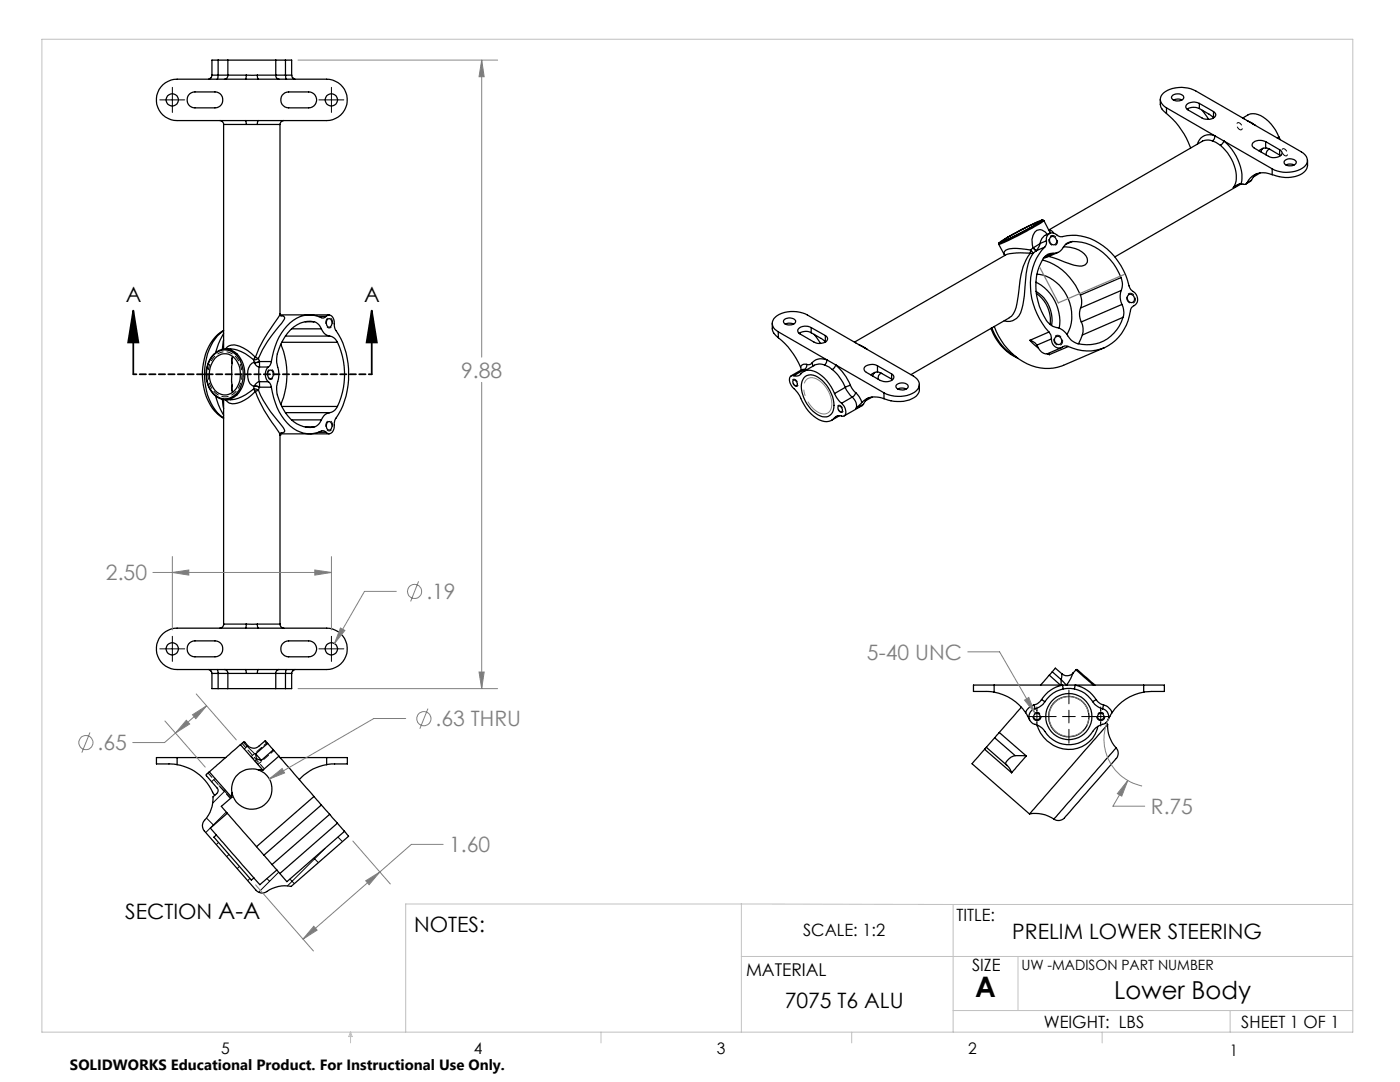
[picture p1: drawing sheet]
<svg xmlns="http://www.w3.org/2000/svg" width="279mm" height="216mm" viewBox="0 0 279 216" stroke-linecap="round" stroke-linejoin="round" font-family="sans-serif">
<g fill="none" stroke="#c0c0c0" stroke-width=".2">
<path d="M8.4 7.8h261.6v198.2h-261.6zM148 180.4v25.6M148 180.4h-67v25.6M148 190.9h122M148 180.4l42.2 .1M190.2 180.5v25.5M190.2 180.5h79.8M203.2 190.9v10.7M70 206v2.1M70 206l.3 .8h-.7zM119.9 206v2.1M170 206v2.1"/>
<path d="M190.2 201.6h79.8M220 206v2.1M245.5 201.6v4.4"/>
</g>
<g fill="none" stroke="#000" stroke-width=".25">
<path d="M32.5 16.9a4.4 4.4 0 0 1 2.8-1.1h29.9a4.1 4.1 0 0 1 4.1 4.1 4.1 4.1 0 0 1-4.1 4.2h-29.9a4.1 4.1 0 0 1-3.8-2.7 4.1 4.1 0 0 1 1-4.5zM37.9 18.7l.6-.3 .4-.1h4a1.59 1.59 0 0 1 1.6 1.6 1.59 1.59 0 0 1-1.6 1.6h-4a1.6 1.6 0 0 1-1.5-1 1.6 1.6 0 0 1 .5-1.8zM42.1 15.5l-.5 .3M42.3 15l-.2 .5M42.3 15h1.2M43.5 15h2M43.5 15l-.2 .8M43.5 12h2M43.5 12h-1.2v3M43.5 12v3M45.5 15h3.6M45.5 15a.73 .73 0 0 1-.7 .8"/>
<path d="M45.5 12h9.5M45.5 12v3M49.1 15h2.3M49.1 15l-.1 .8M51.4 15h3.6M51.4 15l.1 .8M55 15a.73 .73 0 0 0 .7 .8M55 15h2M55 12h2M55 12v3M56.6 18.7l1-.4h4a1.59 1.59 0 0 1 1.6 1.6 1.59 1.59 0 0 1-1.6 1.6h-4a1.58 1.58 0 0 1-1.5-1 1.58 1.58 0 0 1 .5-1.8zM57 15l.2 .8"/>
<path d="M57 12h1.2v3M57 15h1.2M57 12v3M58.2 15l.2 .5M58.4 15.5l.5 .3M231.6 19.8a2.52 2.52 0 0 0 1.2 2.8M234 19a1.58 1.58 0 0 1 2.2 .3 .88 .88 0 0 1-1.1 .8h-.6a.6 .6 0 0 1-.6-.4 .6 .6 0 0 1 .1-.7zM234.2 20l.9-.2 .8 .2M43.9 24.1a.78 .78 0 0 1 .7 .7M44.6 24.8h4.5M44.6 24.8v44.8M49 24.1l.1 .7"/>
<path d="M49.1 24.8h2.3M51.4 24.8h4.5M51.5 24.1l-.1 .7M55.9 24.8l-.1 37.8M56.7 24.1a.78 .78 0 0 0-.8 .7M232.8 21.5a1.73 1.73 0 0 1-.6-2.9 6.2 6.2 0 0 1 6.4-.5l21.1 12.2a1.82 1.82 0 0 1 1.2 1.8 1.82 1.82 0 0 1-1.4 1.7 6.3 6.3 0 0 1-5.6-.1M232.8 22.6a16.6 16.6 0 0 1 4.8 6.9M232.8 21.5l9.6 5.6M232.8 21.5v1.1M239.4 20.6a2.11 2.11 0 0 0-2.7 .5 .71 .71 0 0 0 .4 .8l2.8 1.7a2.11 2.11 0 0 0 2.7-.5 .71 .71 0 0 0-.4-.8M239.4 21.7l1.9 1.1 .9 .7v-1.2M239.4 21.7a2.39 2.39 0 0 0-2.5 .1"/>
<path d="M239.4 20.6l2.8 1.7M239.4 20.6v1.1M239.9 22l1.3 1.8M242 28.1l1.6 .9M242 28.1a2.45 2.45 0 0 0-2 .1l-30.7 17.7M242.4 27.1a1.03 1.03 0 0 1-.4 1M242.4 27.1a2.46 2.46 0 0 0-3.4 1.7M242.4 27.1l1.8 1M243.6 29a8.1 8.1 0 0 1 3 7.6l-.5 .8M244.2 28.1a9.9 9.9 0 0 1 3.6 8l-.1 .6M244.2 28.1l-.1 .4-.5 .5M244.2 28.1l9.7 5.6"/>
<path d="M247.4 36.7l-1.3 .7M247.7 36.7l-1 .3-.6 .4M247.7 36.7l-25.2 14.6M248 23.6a3.2 3.2 0 0 1 4.7 .2l1.4 1.6 1.1 1.9M248.9 36.5a1.24 1.24 0 0 1-1.2 .2M248.9 24.1l1.7 .9M249.8 35.9l-1.2 .8M249.8 35.9l-.9 .6M250.8 34.7l-1 1.2M251.5 34.5l-1.3 .8M252.1 29.6l-.5 .7M252.6 28.3a2.11 2.11 0 0 0-2.7 .5 .67 .67 0 0 0 .4 .8l2.9 1.6a2.11 2.11 0 0 0 2.6-.5 .69 .69 0 0 0-.4-.8"/>
<path d="M252.6 29.5l.9 .3 1.9 1.1M252.6 29.5a1.81 1.81 0 0 0-1.4 .6M252.6 28.3l2.8 1.6M252.6 28.3v1.2M253.3 29.7l-.4 .3-.2 .9M253.9 34.9a3.6 3.6 0 0 0-5 1.6M253.9 33.7v1.2M255.2 27.3l.3 .6M255.2 27.3l-.3 .2M255.4 29.9v1M255.4 30.9l.2 .1M256.3 32.1a1.62 1.62 0 0 1 2.4 .1 1.29 1.29 0 0 1-2.1 .7 .52 .52 0 0 1-.3-.8z"/>
<path d="M256.6 32.9l.6-.2 1.1 .2M260.9 32a2.7 2.7 0 0 1-2.5 3.2 8 8 0 0 1-4.5-.3M199.4 48.5l-.1 .2M199.5 48.3l.2-.1a48.2 48.2 0 0 1 8.4-4.3 45.8 45.8 0 0 1-8.7 4.6zM200.1 48l.7-.4a42.1 42.1 0 0 1 6.6-3.3 39.8 39.8 0 0 1-7.3 3.8zM205.6 50.5h.6M205.6 50.5a10.4 10.4 0 0 0-5 .4l-30.1 17.4M205.6 50.5a11.5 11.5 0 0 0-2.2 6.5l-.3 2.7a6.1 6.1 0 0 1-1.2 3.4l-.5 .3M205.7 49.9l-.1 .6M205.7 49.9l.5 .6M206.2 49.5l.6 .6M206.2 49.5l-.5 .4"/>
<path d="M206.2 50.5a10 10 0 0 0-1.5 5.3l-.4 4.1a6.5 6.5 0 0 1-1.4 3.6 2.42 2.42 0 0 1-2.5 .5M206.2 49.4l.6 .6M206.2 49.4v.1M206.7 56.3a8.7 8.7 0 0 1 4.7 9.2M206.8 58.1a6.7 6.7 0 0 1 3.1 6.8M206.8 50.1l-.6 .4M206.8 50v.1M206.8 58.5a6.7 6.7 0 0 1 2.8 6.3M206.9 54.7a8.1 8.1 0 0 1 7 8.2 6.6 6.6 0 0 1-1 3.8M207.6 48.6l-.2 .5-.6 .9M207.6 48.6l-1.4 .8M208 43.9l.3 .1"/>
<path d="M208 51.9a11.2 11.2 0 0 1 7.6 7M208.3 44a45.5 45.5 0 0 1-9 4.8l1.2 2.2a.75 .75 0 0 1 .5-1.2l1.9-.2 2.8 .3M208.3 44l1.2 2.2M208.5 49.3a11.8 11.8 0 0 0-1.5 13.4 14.4 14.4 0 0 0 2.3 3.6M208.5 49.3l-1.7 .7M208.8 48a1.48 1.48 0 0 1-.3 1.3M208.8 48a1.28 1.28 0 0 1 .8-1.5 1.28 1.28 0 0 1 1.6 .6l.4 .1a10.3 10.3 0 0 1 10.2 3.2 15.8 15.8 0 0 1 3.7 7.1l.1 .2a4 4 0 0 1 1.4 1.8 1.71 1.71 0 0 1-1.1 1.8l-.2 .2a10 10 0 0 1-5.3 7.9 9 9 0 0 1-7.2-.3M208.8 48l-1.2 .6M209 46.8a1.5 1.5 0 0 0-1.5-1 1.5 1.5 0 0 0-1.3 1.2l-.2 .8 .2 1.7M209.3 46a.77 .77 0 0 1 1 .5M209.5 46.2h.1M209.5 46.6l-1.2 .6-.4 .4-.3 1"/>
<path d="M209.5 46.2l.1 .4M209.6 47.4a.83 .83 0 0 1 1.2 .2 .83 .83 0 0 1-.3 1.2 .91 .91 0 0 1-.9-.4 .91 .91 0 0 1 0-1zM210.1 50.6a1.98 1.98 0 0 0-1.9 .9 11.5 11.5 0 0 0 1.3 13.2l.5 .4a4.8 4.8 0 0 1 2.7 1.3 4.1 4.1 0 0 0 4.2 2.4 7.4 7.4 0 0 0 7.2-5.5M210.1 50.6l-1.7 .7M211.1 50.4l-2.9 1.1M212.3 49.3a4.7 4.7 0 0 1 4.7 2.2 1.24 1.24 0 0 1-.3 1.3 1.24 1.24 0 0 1-1.3 .3l-1.6-.4-4.5-1.5M214 48.2a10.6 10.6 0 0 1 9.7 7.2M214 48.2a2.77 2.77 0 0 0-2.2 1.7l-.5 .4-1.2 .3M214 48.2l-1.4 .6M215.6 58.9a3.7 3.7 0 0 1 .1 2.6M223.7 55.4a3.3 3.3 0 0 1 .1 2.6M223.7 55.4l-8.1 3.5"/>
<path d="M223.8 58a3.6 3.6 0 0 0 .1 2.7M223.8 58l-8.1 3.5M225.1 58.9a.82 .82 0 0 1 1.2 .4 .82 .82 0 0 1-.5 1.1 .94 .94 0 0 1-.7-1.5zM42.8 70.6a6 6 0 0 0-.1 8.1M42.8 70.6a3.4 3.4 0 0 1 5.5 1.5 5.7 5.7 0 0 1-2 7.4 3.1 3.1 0 0 1-3.5-.7M42.8 70.7a3.1 3.1 0 0 1 5.1 1.1 6 6 0 0 1-1.2 7.1 3 3 0 0 1-4.6-1.1 5.9 5.9 0 0 1 .7-7.1zM42.9 71.5a2.67 2.67 0 0 1 4.5 .9 4.7 4.7 0 0 1-1.4 6.1 2.86 2.86 0 0 1-3.9-2 5.1 5.1 0 0 1 .8-5zM43 79.1l.6 1.6 1 2.1M44.4 79.7l.2 1.8M44.6 65.9a9.2 9.2 0 0 0-4.1 7.4 11.3 11.3 0 0 0 2.9 9.3l1.2 .9M44.6 66.5l-1 2.2-.6 1.6M44.6 67.8l-.2 1.9"/>
<path d="M44.6 66a10.1 10.1 0 0 0-3.8 8.2 11.2 11.2 0 0 0 3.1 8.7l.7 .5M44.6 79.8v44.7M45 69.6h1M45 69.6a2.19 2.19 0 0 1 2.9-.5 8.6 8.6 0 0 1 3.1 2.2M46 69.6h.3a8.1 8.1 0 0 1 4.3 2.2M46.3 71.5v1M46.3 72.5l-.1 .8 .1 3.6M46.3 76.9a1.66 1.66 0 0 0 .1 1.4M46.3 76.9v1.1M46.4 71.1a1.74 1.74 0 0 0-.1 1.4M50.6 77.6l.4 .5M50.6 77.6h.3l.7 .3"/>
<path d="M50.6 77.6a7.2 7.2 0 0 1-5.6 2.2M50.6 71.8l.1 .5M50.7 72.3a2.26 2.26 0 0 0-1.3 2.4 2.19 2.19 0 0 0 1.3 2.4M50.7 77.1h.6l.5 .2M50.7 77.1l-.1 .5M50.7 72.3l.1 .1M50.8 72.4a1.19 1.19 0 0 0 .9 .8h.1M50.8 77h.5l.5 .3M50.8 77l-.1 .1M51 71.3l-.4 .5M51 71.3l.6 .2M51 78.1a37.6 37.6 0 0 0 4.8 8.4l.1 .3"/>
<path d="M51 78.1a6.1 6.1 0 0 1-4.8 2.4 1.59 1.59 0 0 1-1.2-.7M51.6 77.9l-.6 .2M51.6 71.5l-.7 .3h-.3M51.6 77.9a28.4 28.4 0 0 0 5 7.5l.2 .6-.1 .2-.6 .2M51.6 71.5l.2 .6M51.8 72.1l-.5 .2h-.6M51.8 77.3l-.2 .6M51.8 72.1h.1M51.8 73.2l-.2 .7v1.6l.2 .7M51.8 72.1v1.1M51.8 76.2v1.1M51.8 76.2h-.1a1.27 1.27 0 0 0-.9 .8"/>
<path d="M51.8 72.1l-.5 .3h-.5M51.8 73.2h1.8M51.8 76.2h1.8M51.8 72.1h2.4M51.8 77.3h2.4M51.8 77.3h.1M53.6 76.2l.3 .4 .3 .7M53.6 73.2a2.06 2.06 0 0 0 0 3M53.7 74a.56 .56 0 0 1 .6-.1 .56 .56 0 0 1 .2 .6v.4a.56 .56 0 0 1-.4 .7 .56 .56 0 0 1-.7-.6v-.6zM54.2 77.3a11.6 11.6 0 0 0 5 8.6 6.1 6.1 0 0 0 5.3 0l.6 .4M54.2 72.1l-.3 .7-.3 .4M55.8 62.6l.3 .4"/>
<path d="M55.8 62.6v.4l-1.6 2.3a24.3 24.3 0 0 0-3.2 6M55.9 62.8h5.9M56.1 68.7a15.6 15.6 0 0 1 0 12M56.1 63a.54 .54 0 0 1 .7 .6l-1.7 2.3a22.2 22.2 0 0 0-3.5 5.6M56.2 68.3h11.1M57 67.1h8.8M58.2 65.6h5.9M60.9 64.2h1.8M61.9 62.8h3.8M62.7 64.2a6 6 0 0 0-6.3 3.7 6.5 6.5 0 0 0-1 5.4 6.1 6.1 0 0 1-.2 3.8 9.4 9.4 0 0 0 4 7.5 4.9 4.9 0 0 0 3.5 .6M62.7 64.2a2.19 2.19 0 0 1 1.4 1.4M63.6 63.1h1.5"/>
<path d="M64.1 65.6a2.11 2.11 0 0 0 1.7 1.5M65.1 63.1a.78 .78 0 0 1-1 .3 5.8 5.8 0 0 0-7.4 2.3 13.4 13.4 0 0 0-2.5 6.4M65.1 63.1a.92 .92 0 0 1 1-.2 .92 .92 0 0 1 .5 .9l.2 1.7a16.7 16.7 0 0 1 0 18.4l-.1 .3a2.7 2.7 0 0 1-.6 2.2 .79 .79 0 0 1-1-.1M65.4 63.7a.56 .56 0 0 1 .6 0 .56 .56 0 0 1 .3 .6v.3a.56 .56 0 0 1-.5 .7 .56 .56 0 0 1-.6-.6v-.6zM65.8 67.1a2.06 2.06 0 0 1 1.5 1.2M67.3 68.3a15.1 15.1 0 0 1 0 12.8M154.1 64.5a2.58 2.58 0 0 0 1.2 2.9M155.3 66.2a1.76 1.76 0 0 1-1.2-1.5 1.76 1.76 0 0 1 1-1.7 6.3 6.3 0 0 1 6-.1l21.2 12.1a1.82 1.82 0 0 1 1.2 1.9 1.82 1.82 0 0 1-1.5 1.6 6.5 6.5 0 0 1-5.6-.1M155.3 67.4a15.4 15.4 0 0 1 4.5 5.9M155.3 66.2l9.7 5.6M155.3 66.2v1.2M156.6 63.7a1.7 1.7 0 0 1 2.2 .3 1.21 1.21 0 0 1-1.8 .8 .59 .59 0 0 1-.6-.4 .59 .59 0 0 1 .2-.7z"/>
<path d="M156.7 64.7l.6-.2 1.1 .2M158.3 76l.1-.2a.74 .74 0 0 1 .6 1.2l-.5-.2-.2-.4zM158.4 75a.81 .81 0 0 0-.8 .3 .81 .81 0 0 0 0 1l.6 1 1.2 1.4a11.5 11.5 0 0 0 3.5 4.7 2.56 2.56 0 0 0 3.6 0M158.4 75a1.41 1.41 0 0 0 1.7-.7 3.1 3.1 0 0 1 3.9 .7l1.5 1.6 1 1.9M159.8 73.3l.1 .5M160.4 75.4a2.22 2.22 0 0 1 3.3 .2 6.8 6.8 0 0 1 2.6 6.3 1.88 1.88 0 0 1-3.1 .9 6.8 6.8 0 0 1-3.1-6.7zM160.5 73.7l.4 .1M160.5 73.7l-.5 .1-2.1 1.2M160.5 73.7l-2.1 1.3M161 72.7a.92 .92 0 0 0-1.2 .6M161 72.7a1.01 1.01 0 0 1-.5 1M161.9 65.4a2.07 2.07 0 0 0-2.7 .4 .74 .74 0 0 0 .5 .8l2.8 1.7a2.29 2.29 0 0 0 2.5-.3 .65 .65 0 0 0-.3-1"/>
<path d="M161.9 66.4l2 1.2 .8 .6v-1.2M161.9 66.4a2.34 2.34 0 0 0-2.4 .1M161.9 65.4l2.8 1.6M161.9 65.4v1M162 72.5a.95 .95 0 0 1-1 .2M162 72.5l.2 .6M162.5 66.7l1.3 1.8M164.5 72.8l1 .4 .6 .5M164.5 72.8l-.7-.2-1.1 .2-2.3 1.3M165 71.8v.4l-.5 .6M165 71.8a2.5 2.5 0 0 0-3 .7M165 71.8l1.8 1"/>
<path d="M166.1 73.7a9.6 9.6 0 0 1 2.6 3.6M166.5 78.5l.8 1.3 .7 .7M166.8 72.8a11.4 11.4 0 0 1 2.9 4.1M166.8 72.8l-.3 .5-.4 .4M166.8 72.8l9.6 5.6M168.7 77.3l.2 .6 1.2 1.3M168.7 77.3l-2.2 1.2M169.7 76.9l.5 .8 .6 .7M169.7 76.9l-1 .4M170.1 79.2a2.11 2.11 0 0 1 .8 2.3M170.1 79.2l-2.1 1.3M170.8 78.4a3.9 3.9 0 0 1 1.2 1.9"/>
<path d="M170.8 78.4l-.4 .6-.3 .2M171.4 68.8l1.7 .9M173.3 79.4l-1 1.2M174.1 79.2l-1.4 .8M174.6 74.3l-.4 .7M175.1 73a2.11 2.11 0 0 0-2.7 .5l.2 .6 3.1 1.8a2.11 2.11 0 0 0 2.7-.5 .67 .67 0 0 0-.5-.8M175.1 74.2l.7 .2 2.1 1.2M175.1 74.2l-.3 .1-1 .5M175.1 73l2.8 1.6M175.1 73v1.2M175.9 74.5a1.04 1.04 0 0 0-.7 1.1M176.4 79.6a3.8 3.8 0 0 0-4.4 .7"/>
<path d="M176.4 78.4v1.2M177.9 74.6v1M177.9 75.6l.2 .2M178.9 76.9a1.66 1.66 0 0 1 2.3 0 .98 .98 0 0 1-1.4 .9 .75 .75 0 0 1-.9-.9zM179.2 77.6l.6-.2 1.1 .2M183.5 76.7a2.52 2.52 0 0 1-2 3.1 7.6 7.6 0 0 1-5.1-.2M197.8 65.5a10.2 10.2 0 0 0 5.4 6M197.9 65.4a10.6 10.6 0 0 0 4.9 5.8M198.4 65.2a12.7 12.7 0 0 0 9.2 8.2 8.3 8.3 0 0 0 4.7-.5l8.1-3.5M201.5 63.4l-19.7 11.4M205.5 67.9a2.37 2.37 0 0 1 1.4 1M205.5 67.9l1.7 1.5"/>
<path d="M206.9 68.9a2.19 2.19 0 0 0 2.1 1.7M209 70.6l.4 .2M209.3 66.3a1.85 1.85 0 0 1 .5 1.3M209.3 70.5l.1 .3M209.3 66.3l-3.8 1.6M209.8 67.6a1.57 1.57 0 0 0 .8 1.7 1.57 1.57 0 0 0 1.8-.3l.8 .1M209.8 67.6l-2.9 1.3M210.6 67.3a.81 .81 0 0 1 1.2 .3 .81 .81 0 0 1-.6 1.2l-.4-.3a.88 .88 0 0 1-.2-1.2zM211.8 69.4l-2.8 1.2M213.2 69.1l-3.8 1.7M215.7 61.5a3.6 3.6 0 0 0 .1 2.7M215.8 64.2a3.6 3.6 0 0 1 .2 2.7"/>
<path d="M216 66.9l-.8 1.7M223.9 60.7a3.5 3.5 0 0 1 .2 2.6M223.9 60.7l-8.1 3.5M224.1 63.3l-8.1 3.6M55.9 86.8h.1M55.9 86.8v37.7M55.9 86.6h5.9M56.1 86.4l-.2 .4M56.2 81.1h11.1M57 82.3h8.8M58.2 83.8h5.9M60.9 85.2h1.8"/>
<path d="M61.9 86.6h3.8M63.6 86.3h1.5M64.1 83.8a2.19 2.19 0 0 1-1.4 1.4M65.4 84.2a.72 .72 0 0 1 .8 .3 .72 .72 0 0 1 0 .9 .57 .57 0 0 1-.8 .4 .57 .57 0 0 1-.3-.8zM65.8 82.3a2.11 2.11 0 0 0-1.7 1.5M67.3 81.1a2.06 2.06 0 0 1-1.5 1.2M167.3 83l-.8 .4M167.4 81a.76 .76 0 0 1 .6 1.2 .76 .76 0 0 1-.6-1.2zM167.6 82.9l-1.6 1M168 80.5a2.12 2.12 0 0 1 .6 2.4l-.4 .2a1.38 1.38 0 0 0-1.7 .3M172 80.3l-1.1 1.2M172.3 80.6l-.2 .3-3.6 2.1"/>
<path d="M172.3 80.6l-1.4 .9M32.5 126.4a4.4 4.4 0 0 1 2.8-1.1h29.9a4.1 4.1 0 0 1 4.1 4.2 4.1 4.1 0 0 1-4.1 4.1h-29.9a4.1 4.1 0 0 1-3.8-2.6 4.1 4.1 0 0 1 1-4.6zM37.9 128.3l.6-.4h.4h4a1.59 1.59 0 0 1 1.6 1.6 1.59 1.59 0 0 1-1.6 1.6h-4a1.6 1.6 0 0 1-1.5-1.1 1.6 1.6 0 0 1 .5-1.7zM41.6 133.6l.5 .3M42.1 133.9l.2 .5M42.3 134.4v3h1.2M42.3 134.4h1.2M43.3 133.6l.2 .8M43.5 134.4h2M43.5 137.4h2M43.5 134.4v3M44.6 124.5a.78 .78 0 0 1-.7 .8"/>
<path d="M44.6 124.5h4.5M44.8 133.6a.73 .73 0 0 1 .7 .8M45.5 134.4h3.6M45.5 137.4h9.5M45.5 134.4v3M49 133.6l.1 .8M49.1 134.4h2.3M49.1 124.5h2.3M49.1 124.5l-.1 .8M51.4 134.4h3.6M51.4 124.5l.1 .8M51.4 124.5h4.5"/>
<path d="M51.5 133.6l-.1 .8M55 134.4h2M55 137.4h2M55 134.4v3M55.7 133.6a.73 .73 0 0 0-.7 .8M55.9 124.5a.78 .78 0 0 0 .8 .8M56.6 128.3l1-.4h4a1.59 1.59 0 0 1 1.6 1.6 1.59 1.59 0 0 1-1.6 1.6h-4a1.58 1.58 0 0 1-1.5-1.1 1.58 1.58 0 0 1 .5-1.7zM57 134.4h1.2M57 134.4v3M57.2 133.6l-.2 .8M58.2 134.4v3h-1.2M58.4 133.9l-.2 .5"/>
<path d="M58.9 133.6l-.5 .3M198.4 138.1a9.6 9.6 0 0 1 6.3 4.1M198.4 136.7h-4.1v1.3l4.1 .1M198.4 136.7h29.8M198.4 136.7v1.4M207.9 139.6l.6 .4M207.9 139.6a2.44 2.44 0 0 1-1.5 1.1M209.4 134.7l-1.7 2M209.4 134.7l2.2 2M210 134.1l-.6 .6M210 134.1l.6-.8 1.3 1.1M210 134.1l1.8 1.5"/>
<path d="M211.8 135.6l1 1.1M211.8 135.6v1.1M211.9 134.5l-.1 1.1M212.2 137.5l-.1-.8a6.5 6.5 0 0 0-4.2 2.9M212.8 136.7h.1M214.1 134.3a1.56 1.56 0 0 1-2.2 .1M214.1 134.3l-.4 1.1-.9 1.3M214.4 137.5l.2-.8a6.6 6.6 0 0 1 4.2 2.9M214.7 133.7l.3-.1 3.5 3.1M214.7 133.7l3.5 3M214.7 133.7l-.6 .6M218.8 139.6l-.7 .4"/>
<path d="M218.8 139.6a2.44 2.44 0 0 0 1.4 1.1M228.2 136.7h4.2v1.3l-4.2 .1M228.2 138.1a9.5 9.5 0 0 0-6.3 4.1M228.2 136.7v1.4M35.3 151.2h-4.1v1.2l4.1 .2M35.3 152.6a10 10 0 0 1 7.4 5.9l.2 .2M35.3 151.2h9.7M35.3 151.2v1.4M41.8 154l-.7 .7 2.2 2.5a.77 .77 0 0 1 0 1.2l-.8 .6a7.1 7.1 0 0 1-2 5.2l-.1 .8 .4 .8 10.3 11.9a1.76 1.76 0 0 0 2.7-.1l1.2-.5 1.2-.3 1.9 .1 11.5-10-.8-1M41.8 154l4.4 5.1M46.2 159.1l-2 1.8 1.2 1.4M46.3 158.3l-.1 .8"/>
<path d="M46.3 158.3l.1 .1M46.4 158.4l-.2 .1M48 148.6l-6.2 5.4M48 148.6l4.5 5.1M51 150.4l1.1 1.3M51 150.4l.2 1 .9 .3M51.6 153.6l.9 .1M51.6 153.6a4 4 0 0 0-5.3 4.7M51.6 153.6l.2 .1M51.8 153.7a4 4 0 0 1 1.1 6.8 4 4 0 0 1-6.5-2.1M51.9 153.6l-.1 .1M53.4 148.3l1.1 1.3"/>
<path d="M53.4 148.3l-.4-.5-1.4 1.1a1.58 1.58 0 0 1-2.2-.1l-.6-.8-.8 .6M53.4 148.3l-2.4 2.1M54.5 149.6l-2.4 2.1M54.5 149.6l1.2 1.3M55.7 150.9l7 8M55.7 150.9l-3.2 2.8M55.9 151.2h9.3M62.7 158.9l1.4 1.7M62.7 158.9l-11.5 10M65.2 152.6a9 9 0 0 0-5.5 3M65.2 151.2h4.1v1.2h-3.1l-1 .2M65.2 151.2v1.4"/>
<path d="M196.5 149.5l-2.5 2.9 11.5 10M196.5 149.5l5.4 4.7M196.9 149.1l-.4 .4M196.9 149.1l3.9 3.5M198.5 147.2l-1.6 1.9M198.5 147.2l4.1 3.6M199.4 146.2l-.9 1M199.4 146.2l5.4 4.6M202.6 150.8h2.2M202.6 150.8a2.61 2.61 0 0 0-1.9 1.6l.9 1.1 .3 .7M203.8 141.1l-4.4 5.1M204.7 142.2l.8 1.5"/>
<path d="M204.8 150.8l-2.9 3.4M206.4 140.7a2.53 2.53 0 0 0-1.7 1.5M206.4 140.7l.2 .7M206.6 141.4a1.63 1.63 0 0 0-1.3 1.8 1.63 1.63 0 0 0 1.6 1.4 3.8 3.8 0 0 1 2.1 2 5.7 5.7 0 0 0 9.4-1.1l1.1-.8a1.87 1.87 0 0 0 1.8-1.9 1.59 1.59 0 0 0-1.3-1.4M207 144.7a6.3 6.3 0 0 0 5.2 4.7 6.3 6.3 0 0 0 6.3-2.9l.6-1.5M208.5 140a3.4 3.4 0 0 1-1.9 1.4M208.5 140a5.6 5.6 0 0 1 9.6 0M218.1 140a3.4 3.4 0 0 0 1.9 1.4M220.2 140.7l-.2 .7M220.2 140.7a2.53 2.53 0 0 1 1.7 1.5M220.7 144.2l.4 .3M221.1 144.5a6.5 6.5 0 0 0 1.6 4.7"/>
<path d="M221.1 144.5l-15.6 17.9M221.9 142.2l-.7 1.5M222.7 149.2a1.85 1.85 0 0 1-.4 2.7l-9.4 10.8a1.82 1.82 0 0 1-2.6 .7M222.7 149.2l-12.4 14.2M43.2 166.6l7.5 8.6M43.2 166.6l-.5 .4 7.5 8.6 .5-.4M45.4 162.3l9.8 11.3M45.4 162.3l-3.4 2.9 1.2 1.4M55.2 173.6l-3.3 2.9-1.2-1.3M64.1 160.6l1.7 1.9M64.1 160.6l-11.4 10M65.8 162.5l1.5 1.8"/>
<path d="M65.8 162.5l-11.5 10M67.3 164.3l1.5 1.6M67.3 164.3l-11.5 10M68.8 165.9l-11.5 10-2.1-2.3M205.5 162.4a6.6 6.6 0 0 1 4.8 1"/>
<circle cx="34.4" cy="19.9" r="1.23"/>
<circle cx="66.1" cy="19.9" r="1.23"/>
<circle cx="34.4" cy="129.5" r="1.23"/>
<circle cx="66.1" cy="129.5" r="1.23"/>
<circle cx="206.9" cy="143" r=".64"/>
<circle cx="213.3" cy="143" r="4.6"/>
<circle cx="213.3" cy="143" r="4"/>
<circle cx="219.7" cy="143" r=".64"/>
</g>
<g fill="none" stroke="#000" stroke-width=".2">
<path d="M31.9 19.9h5M34.4 17.4v5M63.6 19.9h5M66.1 17.4v5M31.9 129.5h5M34.4 127v5M63.6 129.5h5M66.1 127v5M213.3 137.7v2.7M42.9 155.3l-.7 .7M43.7 156.8l2.4 2.4M45 157.7l-2.6 2.6"/>
<path d="M48.5 148.1l2.6 2.6M49.4 148.8l-.6 .7M51.3 151.4l-.4 .5M52.8 147.9l.5 .5M54.5 149.6l.2 .2M205 143h5.8M206.9 141.1v3.8M212.1 143h2.5M213.3 141.7v2.6M213.3 145.5v2.8M215.9 143h5.7M219.7 141.1v3.8"/>
<path d="M41.2 163.2l1.5 1.5M42.5 160l.1 .1M43.6 168.1l-.4 .4M45.2 162l-4.1 4.1M45.7 170.5l-.4 .4M47.8 172.9l-.5 .4M49.9 175.3l-.4 .4M53.3 175.3l.5 .6M55.6 174l-4 4M57.9 175.4l.8 .9M62.7 171.2l.8 .9M64.9 169.3l-7.5 7.5"/>
<path d="M67.5 167l.8 .9"/>
</g>
<g fill="none" stroke="#808080" stroke-width=".2">
<path d="M59.5 12h39.8M96.1 12l.5 3.3h-1zM96.1 12v59.3M96.1 76.3v61.1M30.5 114.2h35.6M34.4 114.2l3.3-.5v1.1zM34.4 111.1v14.6M62.8 113.7l3.3 .5-3.3 .6zM66.1 111.1v14.6M79.1 118h-6.4l-6 10.4M83.5 116l-1.5 4M39.2 138.5l8 9.1"/>
<path d="M59.5 137.4h39.8M67.9 125.3l.9 .5-2.1 2.6zM95.6 134.1h1l-.5 3.3zM193.1 130.1h6.4l7.1 12.2M204.5 139.7l.8-.5 1.3 3.1zM18 146.2l-1.7 4M32.9 143.9l8.1 9.2M37.2 143.7l.7 .8-2.9 1.8zM38.4 142.6l2.8-1.8-2.1 2.6zM41.2 140.8l-8.4 7.4h-6.3M53.7 155.5l2.6-2.1 .5 .8zM81 143.4h-6.4l-20.9 12.1"/>
<path d="M85.4 141.4l-1.6 4M221.3 143.3a9.5 9.5 0 0 0 6.6 13.5M225.1 155.8l-1.2 3.1-.9-.5zM225.1 155.8l-3 5.1h6.4M51 176.6l11.5 13.2M70.4 167.8l7.5 8.6M73 175.8l2.8-1.8-2.1 2.5zM75.8 174l-15.3 13.4M88.4 168.5h-6.3l-6.3 5.5M62.6 184.8l.7 .8-2.8 1.8z"/>
<circle cx="82.7" cy="118" r="1.4"/>
<circle cx="17.1" cy="148.2" r="1.41"/>
<circle cx="84.6" cy="143.4" r="1.41"/>
</g>
<path d="M26.6 62l1 6.3h-2zM26.6 62v12.7M74.2 62l1 6.3h-2zM74.2 62v12.7" fill="none" stroke="#000" stroke-width=".35"/>
<path d="M165.9 79.6a5.3 5.3 0 0 0-3.9-4.2 1.85 1.85 0 0 0-1.6 2.5 5.7 5.7 0 0 0 3.8 4.7 1.74 1.74 0 0 0 1.8-2.3l-.1-.7" fill="none" stroke="#808080" stroke-width=".2" stroke-dasharray="15.2 1.3 1.3 1.3" stroke-dashoffset="7.1" stroke-linecap="butt"/>
<path d="M209.5 141.8a4 4 0 0 1 6.7-1.6 4 4 0 0 1-1.8 6.6 4 4 0 0 1-4.9-4.7v-.3" fill="none" stroke="#808080" stroke-width=".2" stroke-dasharray="15.2 1.3 1.3 1.3" stroke-dashoffset="4.7" stroke-linecap="butt"/>
<path d="M247.4 25.8a.42 .42 0 0 0 .5-.1 .42 .42 0 0 0 0-.6l-.2-.3a.48 .48 0 0 0-.7-.3 .48 .48 0 0 0-.1 .8l.5 .5M256.4 31a.42 .42 0 0 0 .6-.1 .42 .42 0 0 0-.1-.6l-.2-.3a.48 .48 0 0 0-.7-.3 .48 .48 0 0 0-.1 .8l.5 .5M209.4 48.4a.9 .9 0 0 1 .5-1.4 .9 .9 0 0 1 1.1 .9 .84 .84 0 0 1-.5 1.1 .84 .84 0 0 1-1.1-.6M225 59.9a.9 .9 0 0 1 .4-1.4 .9 .9 0 0 1 1.2 .9 .84 .84 0 0 1-.6 1.1 .84 .84 0 0 1-1-.6M158.7 77a.84 .84 0 0 1-.3-1.3 .92 .92 0 0 1 .6 1.4l-.3-.1M210.5 68.3a.9 .9 0 0 1 .4-1.4 .9 .9 0 0 1 1.1 .9 .84 .84 0 0 1-.5 1.1 .84 .84 0 0 1-1-.6M167.7 82.2a.84 .84 0 0 1-.3-1.3 .92 .92 0 0 1 .6 1.4l-.3-.1" fill="none" stroke="#000" stroke-width=".2" stroke-dasharray="1.3 .6" stroke-dashoffset=".5" stroke-linecap="butt"/>
<path d="M200.6 48l-.8 .3 1.1-.8 2.8-1.6 4-1.8-2.6 1.6-4.5 2.3" fill="none" stroke="#000" stroke-width=".2" stroke-dasharray="1.3 .6" stroke-dashoffset=".2" stroke-linecap="butt"/>
<path d="M207 143.8a.79 .79 0 0 0 .7-1.2 .79 .79 0 0 0-1.4-.1 .79 .79 0 0 0 .5 1.3h.2M207 143.8a.79 .79 0 0 1-.7-1.2 .79 .79 0 0 1 1.3-.1 .79 .79 0 0 1-.5 1.3h-.1M219.7 143.8a.79 .79 0 0 0 .7-1.2 .79 .79 0 0 0-1.3-.1 .79 .79 0 0 0 .5 1.3h.1M219.7 143.8a.79 .79 0 0 1-.7-1.2 .79 .79 0 0 1 1.3-.1 .79 .79 0 0 1-.5 1.3h-.1" fill="none" stroke="#000" stroke-width=".2" stroke-dasharray="1.3 .6" stroke-linecap="butt"/>
<path d="M44.9 79.2a4.1 4.1 0 0 1-3.4-4.7 4 4 0 0 1 3.4-4.3 4.1 4.1 0 0 1 3.4 4.6 4 4 0 0 1-3.4 4.4" fill="none" stroke="#000" stroke-width=".2" stroke-dasharray="1.3 .6" stroke-dashoffset=".6" stroke-linecap="butt"/>
<path d="M54 75.7a1.12 1.12 0 0 1-.7-1 1.12 1.12 0 0 1 .7-1.1 1.15 1.15 0 0 1 .7 1.1 1.15 1.15 0 0 1-.7 1M65.7 65.5a1.12 1.12 0 0 1-.7-1.1 1.12 1.12 0 0 1 .7-1 1.15 1.15 0 0 1 .7 1 1.15 1.15 0 0 1-.7 1.1M65.7 86a1.12 1.12 0 0 1-.7-1.1 1.12 1.12 0 0 1 .7-1 1.15 1.15 0 0 1 .7 1.1 1.15 1.15 0 0 1-.7 1" fill="none" stroke="#000" stroke-width=".2" stroke-dasharray="1.3 .6" stroke-dashoffset=".8" stroke-linecap="butt"/>
<path d="M74.2 74.7h-47.6" fill="none" stroke="#000" stroke-width=".35" stroke-dasharray="1.3 .6" stroke-dashoffset=".7"/>
<path d="M207.5 53.4l3.7 7 13.2-5.6" fill="none" stroke="#808080" stroke-width=".25"/>
<path d="M50.2 150.9l1.3 1.6" fill="none" stroke="#000" stroke-width=".2" stroke-dasharray="1.3 .6" stroke-dashoffset=".5"/>
<path d="M41.5 154.2l4.5 5.1M48.3 148.3l4.5 5.1" fill="none" stroke="#000" stroke-width=".2" stroke-dasharray="1.3 .6" stroke-dashoffset=".1"/>
<path d="M53.3 148.2l-3.1 2.7M54.7 149.7l-3.2 2.8" fill="none" stroke="#000" stroke-width=".2" stroke-dasharray="1.3 .6" stroke-dashoffset=".4"/>
<path d="M74.2 62l1 6.3h-2zM26.6 62l1 6.3h-2z" fill="#000"/>
<path d="M204.5 139.7l2.1 2.6-1.3-3.1zM225.1 155.8l-2.1 2.6 .9 .5zM96.1 12l.5 3.3h-1zM95.6 134.1h1l-.5 3.3zM67.9 125.3l-1.2 3.1 2.1-2.6zM34.4 114.2l3.3-.5v1.1zM62.8 113.7l3.3 .5-3.3 .6zM53.7 155.5l3.1-1.3-.5-.8zM37.2 143.7l.7 .8-2.9 1.8zM38.4 142.6l2.8-1.8-2.1 2.6zM62.6 184.8l.7 .8-2.8 1.8zM73 175.8l2.8-1.8-2.1 2.5z" fill="#808080"/>
<text font-size="5.6" x="194.6" y="199">A</text>
<text font-size="4.9" x="222.4" y="199.4">Lower Body</text>
<g font-size="4.2">
<text x="25.1" y="60.2">A</text>
<text x="72.7" y="60.2">A</text>
<text x="25" y="183.4">SECTION A-A</text>
<text x="82.6" y="185.9">NOTES:</text>
<text x="202" y="187.5">PRELIM LOWER STEERING</text>
<text x="156.6" y="201.2">7075 T6 ALU</text>
</g>
<g font-size="4.2" fill="#808080">
<text x="92" y="75.4">9.88</text>
<text x="21.1" y="115.8">2.50</text>
<text x="85.1" y="119.5">.19</text>
<text x="173" y="131.7">5-40 UNC</text>
<text x="19.5" y="149.7">.65</text>
<text x="86.9" y="144.9">.63 THRU</text>
<text x="229.7" y="162.5">R.75</text>
<text x="89.6" y="170.1">1.60</text>
</g>
<text font-size="3.5" x="148.9" y="194.7">MATERIAL</text>
<g font-size="3.4">
<text x="190.9" y="183.8">TITLE:</text>
<text x="160.3" y="186.8">SCALE: 1:2</text>
<text x="194" y="193.8">SIZE</text>
<text x="208.3" y="205.1">WEIGHT: LBS</text>
<text x="247.7" y="205.1">SHEET 1 OF 1</text>
</g>
<g font-size="3.2">
<text x="44.2" y="210.4">5</text>
<text x="94.6" y="210.3">4</text>
<text x="143.1" y="210.4">3</text>
<text x="193.2" y="210.3">2</text>
<text x="245.4" y="210.6">1</text>
</g>
<text font-size="3" x="14" y="213.5">SOLIDWORKS Educational Product. For Instructional Use Only.</text>
<text font-size="2.8" x="203.8" y="193.5">UW -MADISON PART NUMBER</text>
</svg>
